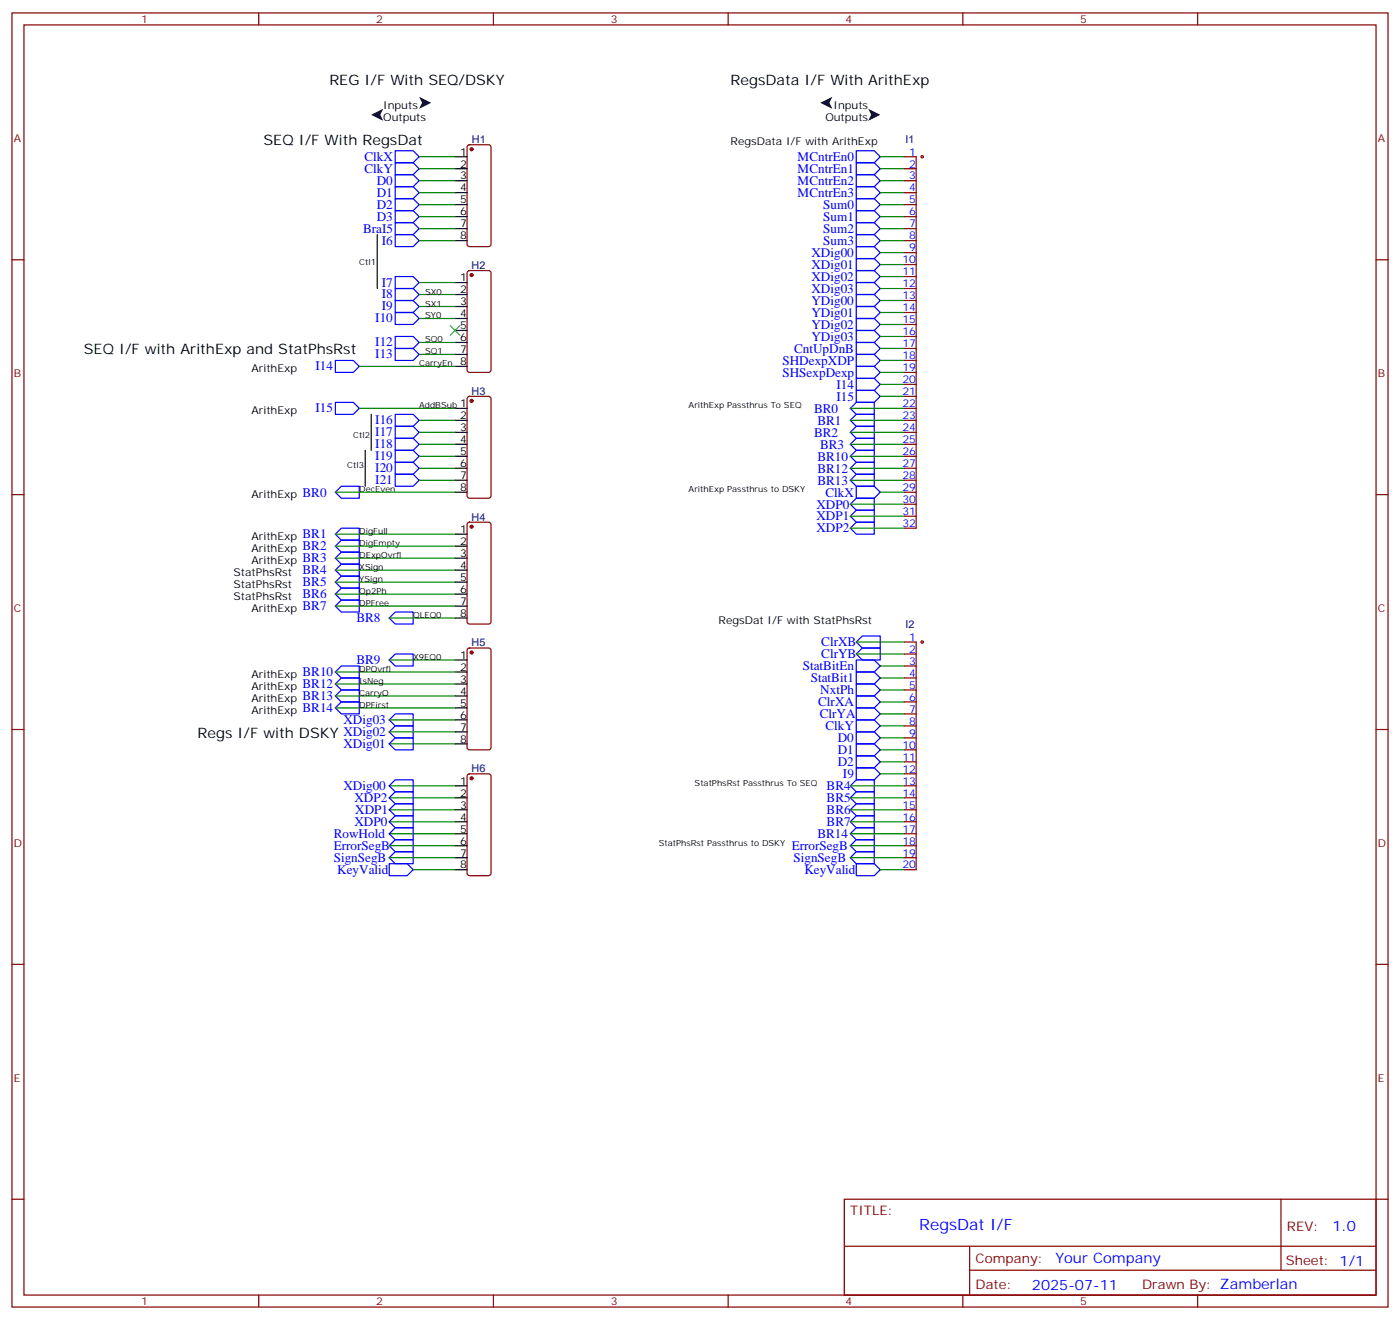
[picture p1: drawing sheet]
<svg xmlns="http://www.w3.org/2000/svg" width="412mm" height="389mm" viewBox="0 0 412 389" stroke-linecap="round" stroke-linejoin="round" font-family="sans-serif">
<g fill="none" stroke="#870000" stroke-width=".35">
<path d="M3.5 3.8h405.4v381h-405.4zM7.1 7.3h398.2v374h-398.2zM76.2 3.8v3.5M145.3 3.8v3.5M214.5 3.8v3.5M283.6 3.8v3.5M352.8 3.8v3.5M137.8 42.8l.5-.2h5.6l.7 .4v28.9l-.2 .5-.5 .2h-5.6l-.5-.2-.2-.5v-28.6zM266.3 46.1h3.6v109.4h-3.6M266.3 49.7h3.6M266.3 53.2h3.6M266.3 56.7h3.6"/>
<path d="M3.5 76.5h3.6M137.8 79.9l.5-.2h5.6l.7 .4v28.8l-.2 .5-.5 .2h-5.6l-.5-.2-.2-.5v-28.5zM266.3 60.3h3.6M266.3 63.8h3.6M266.3 67.3h3.6M266.3 70.8h3.6M266.3 74.4h3.6M266.3 77.9h3.6M405.3 76.5h3.6M266.3 81.4h3.6M266.3 84.9h3.6M266.3 88.5h3.6"/>
<path d="M266.3 92h3.6M266.3 95.5h3.6M266.3 99.1h3.6M137.8 116.9l.5-.2h5.6l.7 .4v28.9l-.2 .5-.5 .2h-5.6l-.5-.2-.2-.5v-28.6zM266.3 102.6h3.6M266.3 106.1h3.6M266.3 109.6h3.6M266.3 113.2h3.6M266.3 116.7h3.6M266.3 120.2h3.6M266.3 123.8h3.6M266.3 127.3h3.6"/>
<path d="M266.3 130.8h3.6M266.3 134.3h3.6M266.3 137.9h3.6M3.5 145.6h3.6M137.8 153.9l.5-.2h5.6l.7 .5v28.8l-.2 .5-.5 .2h-5.6l-.5-.2-.2-.5v-28.6zM266.3 141.4h3.6M266.3 144.9h3.6M266.3 148.4h3.6M266.3 152h3.6M405.3 145.6h3.6M137.8 191l.5-.2h5.6l.7 .4v28.9l-.2 .5-.5 .2h-5.6l-.5-.3-.2-.4v-28.6zM266.3 189h3.6v67h-3.6"/>
<path d="M266.3 192.5h3.6M266.3 196.1h3.6M266.3 199.6h3.6M3.5 214.8h3.6M266.3 203.1h3.6M266.3 206.7h3.6M266.3 210.2h3.6M266.3 213.7h3.6M266.3 217.2h3.6M405.3 214.8h3.6M137.8 228l.5-.2h5.6l.7 .5v28.8l-.2 .5-.5 .2h-5.6l-.5-.2-.2-.5v-28.6zM266.3 220.8h3.6"/>
<path d="M266.3 224.3h3.6M266.3 227.8h3.6M266.3 231.4h3.6M266.3 234.9h3.6M266.3 238.4h3.6M266.3 245.5h3.6M266.3 249h3.6M266.3 252.5h3.6M266.3 241.9h3.6M3.5 283.9h3.6M405.3 283.9h3.6M3.5 353.1h3.6"/>
<path d="M248.7 353.1h156.6v28.2h-156.6zM377.3 353.1v20.9M405.3 353.1h3.6M248.7 366.9h156.5M285.6 374h119.6M285.6 366.9v14.1M76.2 381.3v3.5M145.3 381.3v3.5M214.5 381.3v3.5M283.6 381.3v3.5M352.8 381.3v3.5"/>
<circle cx="271.6" cy="46.1" r=".35"/>
<circle cx="271.6" cy="189" r=".35"/>
</g>
<g fill="none" stroke="#00f" stroke-width=".35">
<path d="M116.4 44.4h5.3l1.8 1.7-1.8 1.8h-5.3zM116.4 47.9h5.3l1.8 1.8-1.8 1.7h-5.3zM116.4 51.4h5.3l1.8 1.8-1.8 1.8h-5.3zM116.4 55h5.3l1.8 1.7-1.8 1.8h-5.3zM116.4 58.5h5.3l1.8 1.8-1.8 1.7h-5.3zM252.2 44.4h5.3l1.8 1.7-1.8 1.8h-5.3zM252.2 47.9h5.3l1.8 1.8-1.8 1.7h-5.3zM252.2 51.4h5.3l1.8 1.8-1.8 1.8h-5.3zM252.2 55h5.3l1.8 1.7-1.8 1.8h-5.3zM252.2 58.5h5.3l1.8 1.8-1.8 1.7h-5.3zM116.4 62h5.3l1.8 1.8-1.8 1.7h-5.3zM116.4 65.5h5.3l1.8 1.8-1.8 1.8h-5.3z"/>
<path d="M116.4 69.1h5.3l1.8 1.7-1.8 1.8h-5.3zM252.2 72.6h5.3l1.8 1.8-1.8 1.7h-5.3zM252.2 76.1h5.3l1.8 1.8-1.8 1.8h-5.3zM252.2 79.7h5.3l1.8 1.7-1.8 1.8h-5.3zM252.2 69.1h5.3l1.8 1.7-1.8 1.8h-5.3zM252.2 65.5h5.3l1.8 1.8-1.8 1.8h-5.3zM252.2 62h5.3l1.8 1.8-1.8 1.7h-5.3zM116.4 81.4h5.3l1.8 1.8-1.8 1.7h-5.3zM116.4 84.9h5.3l1.8 1.8-1.8 1.8h-5.3zM116.4 88.5h5.3l1.8 1.7-1.8 1.8h-5.3zM116.4 92h5.3l1.8 1.8-1.8 1.7h-5.3zM116.4 99.1h5.3l1.8 1.7-1.8 1.8h-5.3z"/>
<path d="M252.2 83.2h5.3l1.8 1.7-1.8 1.8h-5.3zM252.2 97.3h5.3l1.8 1.8-1.8 1.7h-5.3zM252.2 93.8h5.3l1.8 1.7-1.8 1.8h-5.3zM252.2 90.2h5.3l1.8 1.8-1.8 1.8h-5.3zM252.2 86.7h5.3l1.8 1.8-1.8 1.7h-5.3zM98.8 106.1h5.3l1.7 1.8-1.7 1.7h-5.3zM98.8 118.5h5.3l1.7 1.7-1.7 1.8h-5.3zM116.4 102.6h5.3l1.8 1.8-1.8 1.7h-5.3zM252.2 100.8h5.3l1.8 1.8-1.8 1.8h-5.3zM252.2 107.9h5.3l1.8 1.7-1.8 1.8h-5.3zM252.2 118.5h5.3v3.5h-5.3l-1.7-1.8zM252.2 111.4h5.3l1.8 1.8-1.8 1.7h-5.3z"/>
<path d="M252.2 114.9h5.3l1.8 1.8-1.8 1.8h-5.3zM252.2 104.4h5.3l1.8 1.7-1.8 1.8h-5.3zM116.4 122h5.3l1.8 1.8-1.8 1.7h-5.3zM116.4 125.5h5.3l1.8 1.8-1.8 1.7h-5.3zM116.4 129h5.3l1.8 1.8-1.8 1.8h-5.3zM116.4 132.6h5.3l1.8 1.7-1.8 1.8h-5.3zM116.4 136.1h5.3l1.8 1.8-1.8 1.7h-5.3zM116.4 139.6h5.3l1.8 1.8-1.8 1.8h-5.3zM250.5 127.3l1.7-1.8h5.3v3.5h-5.3zM252.2 122h5.3v3.5h-5.3l-1.7-1.7zM252.2 129h5.3v3.6h-5.3l-1.7-1.8zM252.2 132.6h5.3v3.5h-5.3l-1.7-1.8z"/>
<path d="M252.2 136.1h5.3v3.5h-5.3l-1.7-1.7zM252.2 139.6h5.3v3.6h-5.3l-1.7-1.8zM100.5 143.2h5.3v3.5h-5.3l-1.7-1.8zM100.5 155.5h5.3v3.5h-5.3l-1.7-1.7zM100.5 159h5.3v3.6h-5.3l-1.7-1.8zM252.2 146.7h5.3v3.5h-5.3l-1.7-1.8zM252.2 150.2h5.3v3.5h-5.3l-1.7-1.7zM252.2 153.7h5.3v3.6h-5.3l-1.7-1.8zM252.2 143.2h5.3l1.8 1.7-1.8 1.8h-5.3zM100.5 162.6h5.3v3.5h-5.3l-1.7-1.8zM100.5 166.1h5.3v3.5h-5.3l-1.7-1.7zM100.5 169.6h5.3v3.5h-5.3l-1.7-1.7z"/>
<path d="M100.5 173.1h5.3v3.6h-5.3l-1.7-1.8zM100.5 176.7h5.3v3.5h-5.3l-1.7-1.8zM100.5 196.1h5.3v3.5h-5.3l-1.7-1.8zM100.5 199.6h5.3v3.5h-5.3l-1.7-1.7zM116.4 180.2h5.3v3.5h-5.3l-1.7-1.7zM116.4 192.5h5.3v3.6h-5.3l-1.7-1.8zM252.2 197.8h5.3l1.8 1.8-1.8 1.8h-5.3zM252.2 194.3h5.3l1.8 1.8-1.8 1.7h-5.3zM254 190.8h5.3v3.5h-5.3l-1.8-1.8zM254 187.3h5.3v3.5h-5.3l-1.8-1.8zM100.5 203.1h5.3v3.6h-5.3l-1.7-1.8zM100.5 206.7h5.3v3.5h-5.3l-1.7-1.8z"/>
<path d="M116.4 210.2h5.3v3.5h-5.3l-1.7-1.8zM116.4 213.7h5.3v3.5h-5.3l-1.7-1.7zM116.4 217.2h5.3v3.6h-5.3l-1.7-1.8zM252.2 201.4h5.3l1.8 1.7-1.8 1.8h-5.3zM252.2 208.4h5.3l1.8 1.8-1.8 1.7h-5.3zM252.2 204.9h5.3l1.8 1.8-1.8 1.7h-5.3zM252.2 211.9h5.3l1.8 1.8-1.8 1.8h-5.3zM252.2 215.5h5.3l1.8 1.7-1.8 1.8h-5.3zM252.2 219h5.3l1.8 1.8-1.8 1.7h-5.3zM116.4 236.6h5.3v3.6h-5.3l-1.7-1.8zM116.4 233.1h5.3v3.5h-5.3l-1.7-1.7zM116.4 229.6h5.3v3.5h-5.3l-1.7-1.7z"/>
<path d="M252.2 229.6h5.3v3.5h-5.3l-1.7-1.7zM252.2 233.1h5.3v3.5h-5.3l-1.7-1.7zM252.2 236.6h5.3v3.6h-5.3l-1.7-1.8zM252.2 222.5h5.3l1.8 1.8-1.8 1.8h-5.3zM252.2 226.1h5.3l1.8 1.7-1.8 1.8h-5.3zM114.7 254.3h5.2l1.8 1.7-1.8 1.8h-5.2zM116.4 240.2h5.3v3.5h-5.3l-1.7-1.8zM116.4 250.8h5.3v3.5h-5.3l-1.7-1.8zM116.4 247.2h5.3v3.6h-5.3l-1.7-1.8zM116.4 243.7h5.3v3.5h-5.3l-1.7-1.7zM252.2 243.7h5.3v3.5h-5.3l-1.7-1.7zM252.2 247.2h5.3v3.6h-5.3l-1.7-1.8z"/>
<path d="M252.2 250.8h5.3v3.5h-5.3l-1.7-1.8zM252.2 240.2h5.3v3.5h-5.3l-1.7-1.8zM252.2 254.3h5.3l1.8 1.7-1.8 1.8h-5.3z"/>
</g>
<g fill="none" stroke="#000" stroke-width=".35">
<path d="M134.1 46.1h3.5M134.1 49.7h3.5M134.1 53.2h3.5M134.1 56.7h3.5M111.1 69.1v15.8M134.1 63.8h3.5M134.1 60.3h3.5M134.1 67.3h3.5M134.1 70.8h3.5M134.1 83.2h3.5M134.1 86.7h3.5M134.1 90.2h3.5"/>
<path d="M134.1 93.8h3.5M134.1 97.3h3.5M134.1 100.8h3.5M134.1 104.4h3.5M134.1 107.9h3.5M107.6 132.6v10.6M109.4 122v10.6M134.1 120.2h3.5M134.1 123.8h3.5M134.1 127.3h3.5M134.1 130.8h3.5M134.1 137.9h3.5"/>
<path d="M134.1 134.3h3.5M134.1 141.4h3.5M134.1 144.9h3.5M134.1 157.3h3.5M134.1 160.8h3.5M134.1 164.3h3.5M134.1 167.9h3.5M134.1 174.9h3.5M134.1 171.4h3.5M134.1 178.4h3.5M134.1 182h3.5M134.1 194.3h3.5"/>
<path d="M134.1 197.8h3.5M134.1 201.4h3.5M134.1 204.9h3.5M134.1 211.9h3.5M134.1 208.4h3.5M134.1 215.5h3.5M134.1 219h3.5M134.1 231.4h3.5M134.1 234.9h3.5M134.1 238.4h3.5M134.1 241.9h3.5M134.1 249h3.5"/>
<path d="M134.1 245.5h3.5M134.1 252.5h3.5M134.1 256h3.5"/>
</g>
<g fill="#870000" stroke="#870000" stroke-width=".35">
<circle cx="138.9" cy="43.9" r=".44"/>
<circle cx="138.9" cy="81" r=".44"/>
<circle cx="138.9" cy="118" r=".44"/>
<circle cx="138.9" cy="155.1" r=".44"/>
<circle cx="138.9" cy="192.1" r=".44"/>
<circle cx="138.9" cy="229.1" r=".44"/>
</g>
<g fill="none" stroke="#008700" stroke-width=".35">
<path d="M123.5 46.1h10.6M123.5 49.7h10.6M123.5 53.2h10.6M123.5 56.7h10.6M259.3 46.1h7M259.3 49.7h7M259.3 53.2h7M259.3 56.7h7M123.5 60.3h10.6M123.5 63.8h10.6M123.5 67.3h10.6M123.5 70.8h10.6"/>
<path d="M259.3 60.3h7M259.3 63.8h7M259.3 67.3h7M259.3 70.8h7M259.3 77.9h7M259.3 74.4h7M123.5 83.2h10.6M123.5 86.7h10.6M123.5 90.2h10.6M123.5 93.8h10.6M259.3 99.1h7M259.3 95.5h7"/>
<path d="M259.3 92h7M259.3 88.5h7M259.3 84.9h7M259.3 81.4h7M105.8 107.9h28.3M123.5 100.8h10.6M123.5 104.4h10.6M259.3 116.7h7M259.3 113.2h7M259.3 102.6h7M259.3 109.6h7M259.3 106.1h7"/>
<path d="M105.8 120.2h28.3M123.5 123.8h10.6M123.5 127.3h10.6M123.5 130.8h10.6M123.5 134.3h10.6M123.5 137.9h10.6M250.5 120.2h15.8M250.5 123.8h15.8M250.5 127.3h15.8M250.5 130.8h15.8M250.5 134.3h15.8M250.5 137.9h15.8"/>
<path d="M98.8 157.3h35.3M98.8 144.9h35.3M123.5 141.4h10.6M250.5 141.4h15.8M250.5 155.5h15.8M250.5 152h15.8M250.5 148.4h15.8M259.3 144.9h7M98.8 164.3h35.3M98.8 167.9h35.3M98.8 171.4h35.3M98.8 174.9h35.3"/>
<path d="M98.8 178.4h35.3M98.8 160.8h35.3M98.8 197.8h35.3M114.7 194.3h19.4M114.7 182h19.4M252.2 192.5h14.1M252.2 189h14.1M259.3 199.6h7M259.3 196.1h7M98.8 201.4h35.3M98.8 204.9h35.3M98.8 208.4h35.3"/>
<path d="M114.7 211.9h19.4M114.7 215.5h19.4M114.7 219h19.4M259.3 217.2h7M259.3 213.7h7M259.3 210.2h7M259.3 206.7h7M259.3 203.1h7M114.7 238.4h19.4M114.7 234.9h19.4M114.7 231.4h19.4M250.5 238.4h15.8"/>
<path d="M250.5 234.9h15.8M250.5 231.4h15.8M259.3 227.8h7M259.3 224.3h7M259.3 220.8h7M114.7 245.5h19.4M114.7 241.9h19.4M114.7 252.5h19.4M114.7 249h19.4M121.7 256h12.4M250.5 245.5h15.8M250.5 241.9h15.8"/>
<path d="M250.5 252.5h15.8M250.5 249h15.8M259.3 256h7"/>
</g>
<path d="M109.4 33.8l3.5-1.8-.9 1.8 .9 1.8zM123.5 28.5l3.5 1.8-3.5 1.7 .9-1.7zM241.7 30.3l3.5-1.8-.9 1.8 .9 1.7zM255.8 32l3.5 1.8-3.5 1.8 .8-1.8z" fill="#000"/>
<path d="M132.6 95.9l2.9 2.8M135.5 95.9l-2.9 2.8" fill="none" stroke="#3c3" stroke-width=".35"/>
<text font-size="4.6" fill="#00f" x="270.8" y="362.1">RegsDat I/F</text>
<g font-size="4.2">
<text x="97" y="25">REG I/F With SEQ/DSKY</text>
<text x="215.2" y="25">RegsData I/F With ArithExp</text>
<text x="77.6" y="42.6">SEQ I/F With RegsDat</text>
<text x="24.7" y="104.4">SEQ I/F with ArithExp and StatPhsRst</text>
<text x="58.2" y="217.2">Regs I/F with DSKY XDig02</text>
</g>
<g font-size="4.2" fill="#00f">
<text x="392.5" y="362.3">1.0</text>
<text x="310.9" y="371.9">Your Company</text>
<text x="304" y="379.7">2025-07-11</text>
</g>
<g font-size="3.9" fill="#00f">
<text x="107.3" y="47.4">ClkX</text>
<text x="235" y="47.4">MCntrEn0</text>
<text x="107.3" y="50.9">ClkY</text>
<text x="235" y="50.8">MCntrEn1</text>
<text x="111" y="54.5">D0</text>
<text x="111" y="57.9">D1</text>
<text x="235" y="54.4">MCntrEn2</text>
<text x="235" y="57.9">MCntrEn3</text>
<text x="111" y="61.4">D2</text>
<text x="111" y="64.9">D3</text>
<text x="242.5" y="64.9">Sum1</text>
<text x="242.5" y="61.5">Sum0</text>
<text x="106.9" y="68.6">BraI5</text>
<text x="242.5" y="68.5">Sum2</text>
<text x="112.5" y="72.1">I6</text>
<text x="239" y="75.6">XDig00</text>
<text x="242.5" y="72">Sum3</text>
<text x="239" y="79.2">XDig01</text>
<text x="239" y="82.7">XDig02</text>
<text x="112.5" y="84.3">I7</text>
<text x="112.5" y="87.9">I8</text>
<text x="239" y="86.2">XDig03</text>
<text x="239" y="89.7">YDig00</text>
<text x="110.5" y="94.9">I10</text>
<text x="112.5" y="91.4">I9</text>
<text x="239" y="93.3">YDig01</text>
<text x="110.5" y="102">I12</text>
<text x="239" y="100.3">YDig03</text>
<text x="239" y="96.8">YDig02</text>
<text x="110.5" y="105.5">I13</text>
<text x="230.5" y="107.4">SHDexpXDP</text>
<text x="233.9" y="103.9">CntUpDnB</text>
<text x="92.9" y="109">I14</text>
<text x="230.5" y="110.9">SHSexpDexp</text>
<text x="246.4" y="114.4">I14</text>
<text x="246.4" y="117.9">I15</text>
<text x="92.9" y="121.4">I15</text>
<text x="110.5" y="124.9">I16</text>
<text x="239.8" y="121.5">BR0</text>
<text x="240.8" y="125">BR1</text>
<text x="110.5" y="128.4">I17</text>
<text x="110.5" y="132">I18</text>
<text x="239.8" y="128.6">BR2</text>
<text x="110.5" y="135.5">I19</text>
<text x="240.8" y="135.7">BR10</text>
<text x="241.6" y="132.1">BR3</text>
<text x="110.5" y="139">I20</text>
<text x="110.5" y="142.6">I21</text>
<text x="240.8" y="139.2">BR12</text>
<text x="240.8" y="142.6">BR13</text>
<text x="89.1" y="146.3">BR0</text>
<text x="240.5" y="149.7">XDP0</text>
<text x="243.1" y="146.2">ClkX</text>
<text x="240.5" y="153.2">XDP1</text>
<text x="89.1" y="158.5">BR1</text>
<text x="240.5" y="156.8">XDP2</text>
<text x="89.1" y="162.1">BR2</text>
<text x="89.1" y="165.6">BR3</text>
<text x="89.1" y="169.1">BR4</text>
<text x="89.1" y="172.6">BR5</text>
<text x="89.1" y="176.2">BR6</text>
<text x="89.1" y="179.7">BR7</text>
<text x="105" y="183.2">BR8</text>
<text x="241.9" y="190.3">ClrXB</text>
<text x="105" y="195.6">BR9</text>
<text x="236.5" y="197.3">StatBitEn</text>
<text x="241.9" y="193.9">ClrYB</text>
<text x="89.1" y="199.1">BR10</text>
<text x="89.1" y="202.6">BR12</text>
<text x="238.8" y="200.9">StatBit1</text>
<text x="89.1" y="206.2">BR13</text>
<text x="89.1" y="209.7">BR14</text>
<text x="241" y="207.9">ClrXA</text>
<text x="241.6" y="204.4">NxtPh</text>
<text x="101.2" y="213.2">XDig03</text>
<text x="241.5" y="211.4">ClrYA</text>
<text x="243.1" y="215">ClkY</text>
<text x="101.2" y="220.3">XDig01</text>
<text x="246.8" y="218.5">D0</text>
<text x="246.8" y="221.9">D1</text>
<text x="246.8" y="225.5">D2</text>
<text x="101.2" y="232.6">XDig00</text>
<text x="243.5" y="232.6">BR4</text>
<text x="248.3" y="229.1">I9</text>
<text x="104.4" y="236.1">XDP2</text>
<text x="104.7" y="239.7">XDP1</text>
<text x="243.5" y="236.1">BR5</text>
<text x="243.5" y="239.7">BR6</text>
<text x="104.4" y="243.2">XDP0</text>
<text x="243.5" y="243.2">BR7</text>
<text x="98.3" y="250.3">ErrorSegB</text>
<text x="98.3" y="246.7">RowHold</text>
<text x="233.2" y="250.2">ErrorSegB</text>
<text x="240.8" y="246.7">BR14</text>
<text x="98.3" y="253.8">SignSegB</text>
<text x="99.4" y="257.3">KeyValid</text>
<text x="233.7" y="253.8">SignSegB</text>
<text x="236.9" y="257.3">KeyValid</text>
</g>
<g font-size="3.9" fill="#800">
<text x="250.5" y="357.6">TITLE:</text>
<text x="379.1" y="362.3">REV:</text>
<text x="287.4" y="371.8">Company:</text>
<text x="378.7" y="372.5">Sheet: 1/1</text>
<text x="287.4" y="379.5">Date:</text>
<text x="336.4" y="379.6">Drawn By: Zamberlan</text>
</g>
<g font-size="3.2" fill="#800">
<text x="41.6" y="6.8">1</text>
<text x="110.8" y="6.8">2</text>
<text x="179.9" y="6.8">3</text>
<text x="249.1" y="6.8">4</text>
<text x="318.2" y="6.8">5</text>
<text x="4.1" y="41.9">A</text>
<text x="405.9" y="41.9">A</text>
<text x="4.1" y="111.1">B</text>
<text x="405.9" y="111.1">B</text>
<text x="4.1" y="180.2">C</text>
<text x="405.9" y="180.2">C</text>
<text x="4.1" y="249.3">D</text>
<text x="405.9" y="249.3">D</text>
<text x="4.1" y="318.5">E</text>
<text x="405.9" y="318.5">E</text>
<text x="41.6" y="384.3">1</text>
<text x="110.8" y="384.3">2</text>
<text x="179.9" y="384.3">3</text>
<text x="249.1" y="384.3">4</text>
<text x="318.2" y="384.3">5</text>
</g>
<g font-size="3.2">
<text x="112.9" y="35.6">Outputs</text>
<text x="112.9" y="32">Inputs</text>
<text x="243.1" y="35.6">Outputs</text>
<text x="245.5" y="32">Inputs</text>
<text x="135.6" y="45.8">1</text>
<text x="215.2" y="42.6">RegsData I/F with ArithExp</text>
<text x="135.6" y="49.3">2</text>
<text x="135.6" y="52.8">3</text>
<text x="135.6" y="56.4">4</text>
<text x="135.6" y="59.9">5</text>
<text x="135.6" y="63.4">6</text>
<text x="135.6" y="67">7</text>
<text x="135.6" y="70.5">8</text>
<text x="135.6" y="82.8">1</text>
<text x="135.6" y="86.4">2</text>
<text x="135.6" y="89.9">3</text>
<text x="135.6" y="93.4">4</text>
<text x="135.6" y="100.5">6</text>
<text x="135.6" y="96.9">5</text>
<text x="135.6" y="104">7</text>
<text x="135.6" y="107.5">8</text>
<text x="74.1" y="109.6">ArithExp</text>
<text x="135.6" y="119.9">1</text>
<text x="74.1" y="122">ArithExp</text>
<text x="135.6" y="123.4">2</text>
<text x="135.6" y="126.9">3</text>
<text x="135.6" y="130.5">4</text>
<text x="135.6" y="137.5">6</text>
<text x="135.6" y="134">5</text>
<text x="135.6" y="141">7</text>
<text x="74.1" y="146.7">ArithExp</text>
<text x="135.6" y="144.6">8</text>
<text x="74.1" y="159">ArithExp</text>
<text x="135.6" y="156.9">1</text>
<text x="135.6" y="160.4">2</text>
<text x="74.1" y="162.6">ArithExp</text>
<text x="74.1" y="166.1">ArithExp</text>
<text x="135.6" y="164">3</text>
<text x="135.6" y="167.5">4</text>
<text x="68.8" y="169.6">StatPhsRst</text>
<text x="68.8" y="173.1">StatPhsRst</text>
<text x="135.6" y="171">5</text>
<text x="68.8" y="176.7">StatPhsRst</text>
<text x="135.6" y="174.6">6</text>
<text x="135.6" y="178.1">7</text>
<text x="74.1" y="180.2">ArithExp</text>
<text x="135.6" y="181.6">8</text>
<text x="211.7" y="183.7">RegsDat I/F with StatPhsRst</text>
<text x="135.6" y="194">1</text>
<text x="135.6" y="197.5">2</text>
<text x="74.1" y="203.1">ArithExp</text>
<text x="74.1" y="199.6">ArithExp</text>
<text x="135.6" y="201">3</text>
<text x="74.1" y="206.7">ArithExp</text>
<text x="135.6" y="204.5">4</text>
<text x="135.6" y="208.1">5</text>
<text x="74.1" y="210.2">ArithExp</text>
<text x="135.6" y="211.6">6</text>
<text x="135.6" y="215.1">7</text>
<text x="135.6" y="218.7">8</text>
<text x="135.6" y="231">1</text>
<text x="135.6" y="234.5">2</text>
<text x="135.6" y="238.1">3</text>
<text x="135.6" y="241.6">4</text>
<text x="135.6" y="245.1">5</text>
<text x="135.6" y="248.6">6</text>
<text x="135.6" y="252.2">7</text>
<text x="135.6" y="255.7">8</text>
</g>
<g font-size="3.2" fill="#000080">
<text x="139" y="42.1">H1</text>
<text x="266.7" y="42.1">I1</text>
<text x="138.9" y="79.2">H2</text>
<text x="138.9" y="116.2">H3</text>
<text x="138.9" y="153.2">H4</text>
<text x="266.7" y="184.9">I2</text>
<text x="138.9" y="190.3">H5</text>
<text x="138.9" y="227.3">H6</text>
</g>
<g font-size="3.2" fill="#00f">
<text x="267.9" y="45.8">1</text>
<text x="267.9" y="49.3">2</text>
<text x="267.9" y="52.8">3</text>
<text x="267.9" y="56.4">4</text>
<text x="267.9" y="59.9">5</text>
<text x="267.9" y="63.4">6</text>
<text x="267.9" y="67">7</text>
<text x="267.9" y="70.5">8</text>
<text x="265.8" y="77.5">10</text>
<text x="267.9" y="74">9</text>
<text x="265.8" y="81.1">11</text>
<text x="265.8" y="84.6">12</text>
<text x="265.8" y="88.1">13</text>
<text x="265.8" y="91.7">14</text>
<text x="265.8" y="95.2">15</text>
<text x="265.8" y="98.7">16</text>
<text x="265.8" y="102.2">17</text>
<text x="265.8" y="105.8">18</text>
<text x="265.8" y="109.3">19</text>
<text x="265.8" y="112.8">20</text>
<text x="265.8" y="116.3">21</text>
<text x="265.8" y="119.9">22</text>
<text x="265.8" y="123.4">23</text>
<text x="265.8" y="126.9">24</text>
<text x="265.8" y="130.5">25</text>
<text x="265.8" y="134">26</text>
<text x="265.8" y="137.5">27</text>
<text x="265.8" y="141">28</text>
<text x="265.8" y="144.6">29</text>
<text x="265.8" y="148.1">30</text>
<text x="265.8" y="151.6">31</text>
<text x="265.8" y="155.2">32</text>
<text x="267.9" y="188.7">1</text>
<text x="267.9" y="192.2">2</text>
<text x="267.9" y="195.7">3</text>
<text x="267.9" y="199.2">4</text>
<text x="267.9" y="202.8">5</text>
<text x="267.9" y="206.3">6</text>
<text x="267.9" y="209.8">7</text>
<text x="267.9" y="213.4">8</text>
<text x="265.8" y="220.4">10</text>
<text x="267.9" y="216.9">9</text>
<text x="265.8" y="223.9">11</text>
<text x="265.8" y="227.5">12</text>
<text x="265.8" y="231">13</text>
<text x="265.8" y="234.5">14</text>
<text x="265.8" y="238.1">15</text>
<text x="265.8" y="245.1">17</text>
<text x="265.8" y="241.6">16</text>
<text x="265.8" y="248.6">18</text>
<text x="265.8" y="252.2">19</text>
<text x="265.8" y="255.7">20</text>
</g>
<g font-size="2.5">
<text x="105.8" y="77.9">Ctl1</text>
<text x="125.2" y="86.7">SX0</text>
<text x="125.2" y="90.2">SX1</text>
<text x="125.2" y="93.8">SY0</text>
<text x="125.2" y="100.8">SQ0</text>
<text x="123.5" y="107.9">CarryEn</text>
<text x="125.2" y="104.4">SQ1</text>
<text x="123.5" y="120.2">AddBSub</text>
<text x="202.8" y="120.2">ArithExp Passthrus To SEQ</text>
<text x="104.1" y="129">Ctl2</text>
<text x="102.3" y="137.9">Ctl3</text>
<text x="105.8" y="144.9">DecEven</text>
<text x="202.8" y="144.9">ArithExp Passthrus to DSKY</text>
<text x="105.8" y="160.8">DigEmpty</text>
<text x="105.8" y="157.3">DigFull</text>
<text x="105.8" y="164.3">DExpOvrfl</text>
<text x="105.8" y="167.9">XSign</text>
<text x="105.8" y="171.4">YSign</text>
<text x="105.8" y="178.4">DPFree</text>
<text x="105.8" y="174.9">Op2Ph</text>
<text x="121.7" y="182">QLEQ0</text>
<text x="105.8" y="197.8">DPOvrfl</text>
<text x="121.7" y="194.3">X9EQ0</text>
<text x="105.8" y="201.4">IsNeg</text>
<text x="105.8" y="204.9">CarryO</text>
<text x="105.8" y="208.4">DPFirst</text>
<text x="204.6" y="231.4">StatPhsRst Passthrus To SEQ</text>
<text x="194" y="249">StatPhsRst Passthrus to DSKY</text>
</g>
</svg>
